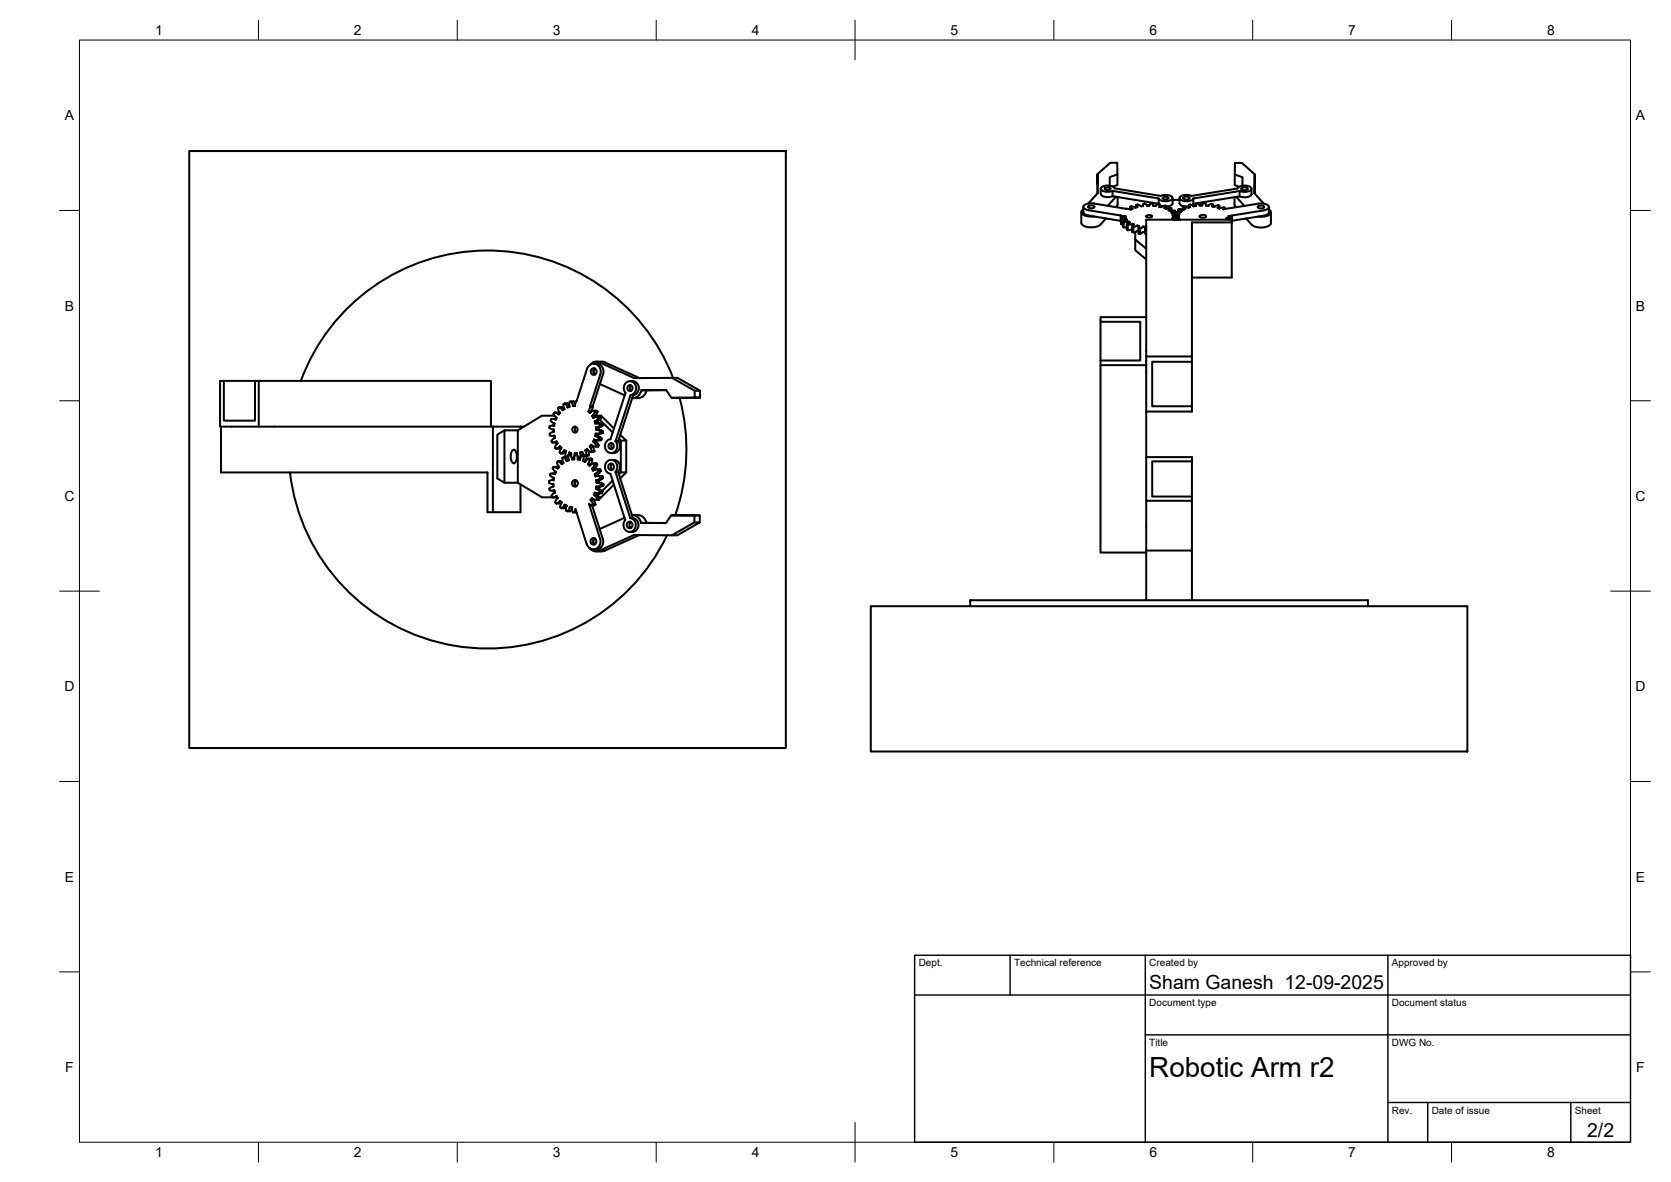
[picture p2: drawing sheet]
<svg xmlns="http://www.w3.org/2000/svg" width="420mm" height="297mm" viewBox="0 0 420 297" stroke-linecap="round" stroke-linejoin="round" font-family="sans-serif">
<!-- layer: Visible -->
<g fill="none" stroke="#000" stroke-width=".51">
<path d="M47.6 38h150v150h-150zM271.9 53.3v2.7a2.39 2.39 0 0 0 2.6 1.1l1.1-.1a3.8 3.8 0 0 0 2.5-2.1M272.1 52.9l-.2 .3a1.89 1.89 0 0 0 2.1 1.2h1.1M272.4 52l.1 1.5 .8 .6 8.5 1.4M272.4 52.6l-.3 .3M273.6 51.8l1.1-.2 .5 .4a1.08 1.08 0 0 1-1.6 0zM273.7 52.8l8.1 1.4M275.1 51.1l8 1.4M275.1 51.1l-1.6 .1a1.01 1.01 0 0 0-1 1l1.2 .6M275.9 43.8l3.3-2.9h1.7l.1 5.6-1.2 .4M276 48.6l-.1-4.8 .1 4.7-2.4 2.6M276.8 47.4v1.4"/>
<path d="M276.8 48.7a2.39 2.39 0 0 0 2.9 .6M277.9 47.2l.2-.1a.96 .96 0 0 1 1.2 .3 1.02 1.02 0 0 1-1.5 0zM279.7 48l11.6 1.9v1.3l-11.6-1.9M279.7 48v1.3M279.7 48a2.45 2.45 0 0 1-2.9-.6 2.4 2.4 0 0 1 3.1-.5l.4 .4 11.5 1.9a2.42 2.42 0 0 1 3 .6 2.4 2.4 0 0 1-3.1 .5l-.4-.4M280.6 49.5l-2.1 2.2M281 43.8l-2 .7v2.2M281 49.5v1.9M281 51.4l-.4 .7M281.8 54.2l1.2 .2M281.8 54.2v1.3M281.8 55.5h.1"/>
<path d="M281.8 54.8l.1 .2M282.4 55.6l.1 .2M282.5 57.2v-1.4l1.3-.1 .3 .2-.8 .5v1.3l.3 .1M283 54.3v.3l-1.1 .2v1.6M283.1 55.1l-1.2-.1v1.4h.5M283.2 55l.1 .3M283.2 52.4h.1M283.2 52.5l1.1 .1M283.3 57.1l-.8 .1M283.3 56.4l.3 .1M283.3 55.3l-.9 .4v1.3l.1 .2M283.6 57.9v-1.4l1.1-.3 .5 .2-.5 .6v1.3l.3 .1"/>
<path d="M284.4 52.7h.1M284.5 51.8l1 .4M284.5 51.8l-.3 .1M284.7 57.6l-1.1 .3M284.7 56.9l.3 .1M284.7 52.5l-.5-.5v.6M284.8 52.5l-.4 .1M284.8 52.4v.1M285.5 58.3v1.9l2.7 2.3M285.7 51.5l.3 .5M285.7 51.6v.5M285.9 58l-.9 .4"/>
<path d="M285.9 56.7l-.9 .4v1.3M285.9 58l.4 .1M285.9 56.7l.6 .1-.2 .3v1.6M286 52l-.5 .2M286 52v.1M286.3 57.2v1.5M286.3 58.7l.4 .1M286.3 57.4h.4M287.4 51.6v.2M287.5 51.2v.6l-.6 .1-.7-.5-.5 .1M287.5 51.2h.4l.6 .5M287.9 57.2v1.4l.2 .3"/>
<path d="M287.9 57.1l.1-.1-.6-.1-.7 .5v1.4M287.9 57.1l.2 .5v1.3M287.9 58.3h-.5l-.7 .5M288.1 58.9h.1M288.1 57.6h.1M288.3 54.2l.3-.1a.96 .96 0 0 1 1.1 .3 1.02 1.02 0 0 1-1.5 0zM288.9 51.7h-.5M289 51.6l-.2 .1M289 51.7h.1M289.4 51.1h.4M289.4 51.1l-.4 .6M289.8 51.2l.2 .5"/>
<path d="M290 51.7h.1M290 51.7l.5 .1M290 51.6v.1M290.2 51l-.4 .2M291.3 51.2l.1 .1M292.3 51.8l-.7-.2v.4M292.4 49.6l.3-.1a.96 .96 0 0 1 1.1 .3 1.02 1.02 0 0 1-1.5 0zM292.8 52.3l.4-.5v.7M292.8 52.3l.3 .2M292.8 52.3h.1M293.2 52.5h.1M293.2 51.8l-.3-.1-.9 .4-.6-.2 .2-.2a.49 .49 0 0 0-.4-.4 .49 .49 0 0 0-.5 .3l-.2 .2"/>
<path d="M293.8 52.8l.3 .2M293.8 52.8l.8-.4v.6M293.8 52.8h.1M294.2 53l1.2-.1 .2 .2M294.5 53.4l.2 .3h1.3M294.6 53.4l-.1 .1M294.6 52.3l-.3-.1-1.1 .3M294.8 49.8v1.3a1.36 1.36 0 0 1-1.6 .8M294.8 50.2h1.8M295.1 54.4h1.3M295.3 55l.1 .1M295.4 53.7v-.2l1.1 .2v.3"/>
<path d="M295.6 53.3l-.2 .1M296 53.7l.1 .2M296.1 54l-1.2 .1v.3l1.1 .1 .1 .2M296.1 54.5v.2l-1.3 .1-.1 .2 .7 .2M296.2 54.7l-.9 .3v.2M296.4 54.4v.3h-.2M296.4 54l-1.2 .1-.1 .2M296.4 52.5l1.2 .2M296.4 52.5l-.2 .1M296.6 49.8v1.3a2.03 2.03 0 0 0 2.4 .8M296.6 55.2h-1.3M296.6 55.1l.1 .1"/>
<path d="M297.1 53.1l-.9-.4v.6M297.1 53.1l-.2 .2h-1.3v-.2l-1 .3M297.4 52l.3-.1 1.1 .3 .4-.1M297.6 49.6l1.1-.2 .4 .4a1.08 1.08 0 0 1-1.6 0zM298 52.5l-.6-.5v.6M298 52.5l-.4 .2M298 52.5h.1M298.9 51.5v.7M299.3 52v.1M299.3 51.4l.8 .4M299.3 51.4l-.4 .1 .4 .5M299.6 49.2a2.46 2.46 0 0 0-3 .6 2.39 2.39 0 0 0 3.1 .5l.4-.4"/>
<path d="M300.1 49.9l11.6-1.9v1.3l-11.6 1.9zM300.1 51.2l-.3 .4M300.6 51.5v.3M300.7 51.8h-.6M301.1 51.1l.6 .6 .5-.1M301.1 51.1l-.4 .1v.6M301.2 51l1.1 .5M301.7 54.2l1.1-.2 .5 .4a1.08 1.08 0 0 1-1.7 0zM302.3 51.5l-.1 .2zM302.6 51.1l-.3 .4M302.6 51.1h.4M303 51.1l.3 .4"/>
<path d="M303.3 51.6v.1M303.3 51.5v.2M303.3 51.7h.5M304.5 51.2l-.7 .5M304.5 51.2h.4M304.8 51.8v.1M304.8 51.8l.5 .1M304.9 51.3l-.1 .5M304.9 51.5v.4M305.4 52h-.1M306.6 51.6h-.5l-.7 .4M307.7 52.1l-1.1 .3-.4-.2 .4-.5v.7"/>
<path d="M307.8 52.1l.2 .1M308 52.5v-.3l-.4 .4 8.8-1.4h1.5a.99 .99 0 0 1 1.1 1.1l-1.3 .6M308.5 54.7l-.1 .3 .9 .2M308.5 54.7l1.3-.1v1.4M309.7 55.9h-10v33.7h-11.5v-34.4h21.5v14.6h-10M309.7 56h.1M309.8 54.4v.2M310.4 49.6l.1 2 .3 .5M310.5 43.9l1.9 .6v2.2M310.9 49.5l2 2.2M311.2 47.4l-11.6 1.8M311.2 47.4a2.6 2.6 0 0 1 3.4-.2l.1 .2a2.46 2.46 0 0 1-3 .6"/>
<path d="M312.2 47.3l1.1-.2 .5 .3a1.08 1.08 0 0 1-1.7 0zM314.7 47.4v1.4a2.39 2.39 0 0 1-3 .5M315.5 48.6v-4.8l-.1 4.8 2.4 2.6M315.5 43.8l-3.2-2.9h-1.8v5.7l1.1 .3M316.3 51.9l1.1-.2 .5 .3a1.08 1.08 0 0 1-1.6 0zM317.7 52.9l-8.8 1.4 .9 .1v1.6M317.7 54.2l-7.9 1.3M319 52.6l.6 .6a1.9 1.9 0 0 1-2.2 1.3l-1.1-.1M319 52v1.4M319.1 53.4l-.5 .6-.9 .2M319.6 53.4v2.6a2.39 2.39 0 0 1-2.6 1.2l-1.1-.2-.9-.3-1.7-1.8M285.5 60.2v2.7l2.7 2.3"/>
<path d="M288.2 79.7h-11.5v1.2h10v9.7h-10v1.2M56.3 95.7h7.8M65.1 95.7h-1v10h-7.8v-10h-1v11.5h.3M148.3 91.7a2.01 2.01 0 0 1 2.5-.6l8.7 3.9h10.8l5.7 3.2M149.3 91.4h.6M149.6 92.7l-.4 .7 .4 .7M149.9 90.9l2.2 .2 8.7 3.9M150 91.4a1.98 1.98 0 0 1 1.6 2.7M150.8 96.5l6.3 2.8M151 94.1a1.82 1.82 0 0 0-1-2.5 1.82 1.82 0 0 0-2.4 1.1l-3.1 9.3M151 94.1l-2.7 8.1h.7l2.6-8.1M158.4 95.8h.7"/>
<path d="M158.5 99.3h.7l-3.8 11.6h-.6zM158.5 99.3a1.71 1.71 0 0 0 1.4-2.1 1.71 1.71 0 0 0-2.2-1.2 1.86 1.86 0 0 0-.4 2.8l-3.8 11.6a1.7 1.7 0 0 0-1.4 2.1 1.7 1.7 0 0 0 2.2 1.2 1.86 1.86 0 0 0 .5-2.8M158.7 96.9l-.3 .6 .3 .7M159.1 95.8a1.77 1.77 0 0 1 1.5 1.7 1.77 1.77 0 0 1-1.4 1.8M161.2 98.1l6.3-.1zM161.3 98.1a2.3 2.3 0 0 1-2.3 1.9M162.6 98.1a2.31 2.31 0 0 1-2.2 1.9h-1.3M167.5 98l1.3 2M169 95l5.7 3.2h1.3v1.7M169.2 95a50 50 0 0 0-47-32 50 50 0 0 0-46.5 32.7M170.9 100a50 50 0 0 1-1.1 29.5M174.7 98.2v1.7h1.3l-7.2 .1 5.9-.1"/>
<path d="M276.7 80.9v9.7M288.2 89.6v2.2M299.7 89.6v1.3h-10v11.2h10v1.3h-11.5M299.7 90.9v11.2M65.1 107.2v-11.5h58.3v11.5M72.9 118.7a50 50 0 0 0 41.5 43.6 50 50 0 0 0 53.3-27.8M123.9 107.2h-68.3v11.5h67v10h8.3v-7M126.8 108.1l-1.7 1.1v11l1.7 1.1h3.4l6.1 3.7h2.9l.7-.3M128.9 113.1l.3-.1a2.27 2.27 0 0 1 0 3.4 2.36 2.36 0 0 1-.3-3.3zM130.2 108.1h-3.4v13.2M130.9 107.2h-7v21.5M130.9 107.2h.8"/>
<path d="M130.9 107.2v.5M138.1 107.5l.5 .4h.6v.6M138.2 107.1l-.1 .4M138.2 109l.1 .4M138.2 109.4l1.2 .1M138.3 119.4l1 .7-.1 .5h-.3M138.9 119h.7M139 105.3h.8M139 109.6h.4M139 106.9h.3M139.2 117.3a.7 .7 0 0 0 .2 1l.4 .3M139.2 108.5l-1 .5"/>
<path d="M139.3 107l-1.1 .2M139.4 109.5l.1 .5M139.4 103.7l-.2 .3 .7 1M139.4 104.5h-3.1l-6.1 3.6v13.2M139.5 110.1l-.4 .2a.51 .51 0 0 0-.4 .7 .51 .51 0 0 0 .9 .1l.3-.2M139.5 112.4l.3 .3M139.8 118.7l-.3 .4-.5-.1a.57 .57 0 0 0-.7 .4M139.9 110.9l.3 .5-.7 1M139.9 104.9v.1M140 105l-.3 .5-.3-.2a.5 .5 0 0 0-.8 .2 .5 .5 0 0 0 .3 .7l.5 .2-.1 .6M140 116.2l.6 1.1M140.1 111.2h-1.1"/>
<path d="M140.3 102.6l.5 1.2-.4 .3-1-.4 1.3 .2M140.3 115.9l-.3 .3M140.5 117.5l-1.4-.2 1.1 .5M140.6 102.3l-.3 .3M140.6 117.3l-.4 .4M140.7 112.2l-1 .5h.7l.7-.2M140.7 112.2l.5 .3-.5 1.2 .3 .3M141.4 115l.3 1.4M141.7 116.3l-.7-.4h-.7l.9 .7M141.7 116.4l-.5 .2M141.7 114.9l-.3 .2M141.9 113.1l-.9 .9h.7l.6-.5"/>
<path d="M141.9 113.1l.4 .3-.1 1.1 .3 .3M142 101.4l-.3 .1 .2 1.3-.7-.5h-.7l1 .8 .4-.3M142.9 115.4l-.5-.5h-.7l.8 .9M143 115.7l-.5 .1M143 115.6l-.1 .1M143.1 113.8l-.6 1h.4M143.1 113.7l.5 .1M143.4 114.3l-.4 .2v1.1M143.6 114.3h.1M143.6 114.3h-.3l.5 .9a.35 .35 0 0 0 .6 .2M143.6 100.9h-.3l-.2 .9a.33 .33 0 0 1-.2 .5 .33 .33 0 0 1-.4-.3l-.5-.6h.7l.4 .5M143.6 113.9l.2 1.1 .4 .1"/>
<path d="M144.4 115.1v.3M144.6 101.5l-.3-.6h-.7l.5 1.1h.4M144.7 114.2h.4M144.9 107.3l-.4 .7 .4 .6M144.9 100.8h.1M145 113.9l.1 .3M145.1 113.9h-.6l-.4 1.3h.3M145.1 114.2l.2 1.3M145.1 114.2h-.4l-.3 .9M145.1 114.2l.4 .9h.4M145.3 115.5h.5M145.8 115l-.3 .1"/>
<path d="M145.9 113.7l-.1 1.3h.2M145.9 113.7l.5-.2 .7 1.1 1-.2M146.4 114.5l.3 .1M146.6 114.1v.4M147 114.5h-.6l-.6 1M147.2 113.2l.2 1.2h.7M147.4 114.6h.1M147.4 114.6l-.1 1.1M147.4 114.6h-.7l-.1 1.2M147.4 114.4l-.3 .2M147.6 112.9l.9 .7h.7l.3-.3M147.6 112.8l-.4 .4"/>
<path d="M147.8 113.2l.3 1.2M147.8 113.2h.1M147.9 116.7l.4 .3 1-.6h.6l.3 .3M148 115.2l.3 .2M148.3 103.8h.1M148.3 112.2l.5 1.2h.7M148.3 102.2h.1M148.5 116.7h.1M148.8 113.3l-.2 .3M148.9 117.8l.2 .5 .7-.3h1.1M148.9 115.5l-.4 1.2M148.9 115.5h-.7l-.3 1.2"/>
<path d="M148.9 104.5l.2 .5M148.9 115.4l-.3-.2h-.7l-.7 .7a.33 .33 0 0 1-.3 .1 .33 .33 0 0 1-.3-.2M149 112.2l.5 1.2M149 102.2h.1M149 102.2l-.3 1.3M149 102.2h-.6l-.5 1.2 .4 .4M149 112.1v.1M149.3 116.4l.2 .3M149.4 103.2l.2 .3M149.5 117.8l.2 .2M149.7 109.6l.9 .6h.7M149.7 104.8l-.1-.3 .5 .3h.9h-1.3l-.5 .2"/>
<path d="M149.7 106.5h1.8M149.8 119.7h1.8M149.8 109l-.1 .6M149.8 104.5h1.4l3.2 3.2M149.8 109h.1M149.8 107.5l.1 .5M149.9 108l1 .4h.7M149.9 107.4h-.1M149.9 111.9l-.2 .4M150 110.6l-.2 .4 .8 .9M150 103.2l-1 .1-.6 .5M150 103.2l.2 .3"/>
<path d="M150.1 106.4l1.4 .1M150.2 116.7l-.7 1.1M150.2 116.7h-.7l-.6 1.1M150.2 119.6l1.4 .1M150.2 118h.7M150.2 103.5l-.6 1M150.2 103.5h-.6l-.7 1M150.3 118l.2 .3M150.3 104.8l.2 .3M150.4 109v.5l.9 .7M150.5 107.4v.6l1.1 .4M150.6 111.9l-.2 .4h-.7l-1.1-.5-.3 .4"/>
<path d="M150.7 110.2l-.2 .4M150.8 105.5l3.3 3.2M150.9 106.5v.4M150.9 119.7l.1 .4M150.9 118l.2 .3M151 104.8l.1 .3M151 108.4l-.1 .4M151.1 118.3l-.9 .8 .2 .5M151.1 118.3h-.7l-.9 .9 .3 .5M151.1 105.1l-.9 .8 .1 .5M151.1 105.1h-.7l-.9 .8 .2 .6M151.2 110.6h-1.1"/>
<path d="M151.2 110.6h-1.4a.36 .36 0 0 0-.6 0 .36 .36 0 0 0 .2 .6l.5 .7h.7M151.3 110.2l-.1 .4M151.5 106.5l.1 .4M151.6 106.9l-1.1 .5M151.6 106.9h-.7l-1 .5M151.6 119.7v.4M151.6 108.8l-1.5 .2M151.6 108.8l-1.8 .2M151.6 108.4v.4M153.5 119.1l3.7 11.6a1.63 1.63 0 0 0 .1 2.5 1.63 1.63 0 0 0 2.4-.6 1.78 1.78 0 0 0-1.2-2.4M153.6 115.6a1.8 1.8 0 0 1 2.1 .8 1.8 1.8 0 0 1-.3 2.2M154 116.6l-.4 .7 .4 .7"/>
<path d="M154 111.4l-.3 .7 .3 .6M154.8 118.6a1.63 1.63 0 0 0-.1-2.6 1.63 1.63 0 0 0-2.5 .6 1.78 1.78 0 0 0 1.3 2.5M155.4 110.9a1.83 1.83 0 0 1 .2 2.1 1.83 1.83 0 0 1-2 .9M155.6 110.3l.5 .4v8l-.5 .5M156 109.2l1.5 1.5M156.1 118.7h1.4M156.1 110.7h1.4M157.5 110.7v8l-1.5 1.5M288.2 114.9h11.5v1h-10v8.9h10v1h-11.5M299.7 115.9v8.9M138 121.3l.9 .4M138.1 122.8l.1 .4"/>
<path d="M138.2 123.2h1.1M138.9 121.7h.3l-.1 .6M138.9 123.3h.5M138.9 121.7h.2M139.1 122.3l-1 .5M139.1 120.7h-.5a.57 .57 0 0 0-.6 .6M139.2 120.6v.1M139.3 123.2l.1 .1M139.4 123.3l.1 .5M139.5 123.8l-.4 .3a.6 .6 0 0 0-.2 .9l1.2-.1M139.6 126.2l.2 .3M139.8 125h.3"/>
<path d="M139.9 124.7h.1M140 124.7l.2 .5M140.2 125.2l-.6 1M141.2 126.2l-.6 .3h-.8l.9-.4a.35 .35 0 0 1 .3-.1 .35 .35 0 0 1 .2 .3l-.2 .5a.66 .66 0 0 0 .2 .9M142 126.8l-.9 .9h.7l.6-.5M142 126.8l.5 .3-.2 .5a.65 .65 0 0 0 .4 .9M143.3 127.4l-.6 1.1h.7l.4-.6M143.4 127.4l.4 .1M143.8 127.5h.1M143.8 127.5l.2 1.3M144 128.8h.4M144.9 120.8l-.4 .7 .4 .7"/>
<path d="M145 128.8h-.6l.3-.9 2.8 8.8a1.82 1.82 0 0 0 2.4 1.2 1.82 1.82 0 0 0 1-2.5M148.2 137.7a2.07 2.07 0 0 0 2.5 .7M148.5 125.6l.6 1.2h.6M148.8 125.2l-.3 .4M148.9 125.2l.9 .4h.8l.2-.3M148.9 125.2h-.1M148.9 127l2.7 8.4a1.98 1.98 0 0 1-1.7 2.7M149.1 126.8l-.3 .2M149.2 138.1h.7M149.3 125.5l-.1 .1 .5 1.2M149.3 124.3l.8 1h.7M149.5 123.8l-.2 .5"/>
<path d="M149.6 135.3l-.4 .8 .4 .7M149.6 123.8l1.8 .1M149.6 123.8h-.1M149.7 126.8l-.2 .2h-.7l-.7-.4 2.8 8.8M149.8 122.8l1 .7h.7M149.9 120.7l.1 .5M149.9 122.3h.3M149.9 121.2l1.1 .1 .7 .4M150 122.3l-.2 .5M150.1 125.3l-.2 .3M150.2 122.3l1.5-.2-.7 .2zM150.2 121.3l.9 .4h.6"/>
<path d="M150.6 122.3h.1M150.6 122.3l-.1 .6 1 .6M150.6 120.7v.6M150.6 120.7h.1M150.8 123.5l-.1 .4M150.8 124l-.5 .5M150.9 124h-.8l-.1 .3 .8 1M151.1 121.6v.4M151.4 123.9l-.5 .1M151.5 123.5l-.1 .4M151.6 120.1l-1 .6M151.6 120.1h-.6l-1.1 .6"/>
<path d="M151.7 121.6v.4M152.1 138.4l-2.2 .2M154 120.8l-2.6 2.6M154.4 121.8l-3.2 3.2h-.6M157 130.1l-6.2 2.9M158.5 130.2l-3.8-11.6h.7l3.7 11.6M158.5 130.2h.6M158.7 131.2l-.4 .7 .4 .8M158.9 129.4a2.3 2.3 0 0 1 2.3 2M159 129.4a2.67 2.67 0 0 1 3.5 2M159.1 130.2a1.8 1.8 0 0 1 1.4 2.2 1.8 1.8 0 0 1-2.2 1.3M160.7 134.5l-8.6 3.9"/>
<path d="M161.2 131.4l6.2 .1zM168.8 129.5l-1.4 2M168.9 134.5l5.7-3.2h1.3l-5.6 3.2h-10.9l-8.7 3.9M174.6 131.3v-1.8h1.4l-.1 1.8M174.6 129.5h-5.8h7.2M288.2 138.9h-11.5v-47.1h11.5v59M288.2 138.4h11.5v12.4M299.7 125.8v12.6M218.9 152.3h150.1v36.6h-150.1zM243.9 152.3v-1.5h100.1v1.5"/>
<circle cx="149.3" cy="93.4" r=".78"/>
<circle cx="158.4" cy="97.5" r=".72"/>
<circle cx="144.6" cy="107.9" r=".72"/>
<circle cx="153.7" cy="117.3" r=".78"/>
<circle cx="153.7" cy="112.1" r=".72"/>
<circle cx="144.6" cy="121.4" r=".78"/>
<circle cx="149.2" cy="136" r=".78"/>
<circle cx="158.3" cy="131.9" r=".78"/>
</g>
<!-- layer: BORDER -->
<g fill="none" stroke="#000" stroke-width=".25">
<path d="M20 10.1h390v276.9h-390zM65 5.1v5M115 5.1v5M165 5.1v5M215 5.1v10M265 5.1v5M315 5.1v5M365 5.1v5M15 52.9h5M410 52.9h5M15 100.7h5M410 100.7h5"/>
<path d="M15 148.6h10M405 148.6h10M15 196.4h5M410 196.4h5M15 244.2h5M410 244.2h5M65 287v5M115 287v5M165 287v5M215 282.1v9.9M265 287v5M315 287v5"/>
<path d="M365 287v5"/>
</g>
<!-- layer: TITLEBLOCK -->
<path d="M230 240.1h180v46.9h-180zM230 250h180M254 240.1v9.9M288 240.1v46.9M349 240.1v46.9M288 260.1h122M349 277.1h61M359 277.1v9.9M395 277.1v9.9" fill="none" stroke="#000" stroke-width=".36"/>
<text font-size="7" x="289" y="270.6">Robotic Arm r2</text>
<g font-size="4.9">
<text x="289" y="248.5">Sham Ganesh 12-09-2025</text>
<text x="399.1" y="285.7">2/2</text>
</g>
<g font-size="3.5">
<text x="39" y="8.8">1</text>
<text x="89" y="8.8">2</text>
<text x="139" y="8.8">3</text>
<text x="189" y="8.8">4</text>
<text x="239" y="8.8">5</text>
<text x="289" y="8.8">6</text>
<text x="339" y="8.8">7</text>
<text x="389" y="8.8">8</text>
<text x="16.3" y="30.2">A</text>
<text x="411.3" y="30.2">A</text>
<text x="16.3" y="78">B</text>
<text x="411.3" y="78">B</text>
<text x="16.2" y="125.9">C</text>
<text x="411.2" y="125.9">C</text>
<text x="16.2" y="173.7">D</text>
<text x="411.2" y="173.7">D</text>
<text x="16.3" y="221.6">E</text>
<text x="411.3" y="221.6">E</text>
<text x="16.4" y="269.4">F</text>
<text x="411.4" y="269.4">F</text>
<text x="39" y="290.8">1</text>
<text x="89" y="290.8">2</text>
<text x="139" y="290.8">3</text>
<text x="189" y="290.8">4</text>
<text x="239" y="290.8">5</text>
<text x="289" y="290.8">6</text>
<text x="339" y="290.8">7</text>
<text x="389" y="290.8">8</text>
</g>
<g font-size="2.5">
<text x="231" y="242.9">Dept.</text>
<text x="255" y="242.9">Technical reference</text>
<text x="289" y="242.9">Created by</text>
<text x="350" y="242.9">Approved by</text>
<text x="289" y="252.8">Document type</text>
<text x="350" y="252.8">Document status</text>
<text x="289" y="262.9">Title</text>
<text x="350" y="262.9">DWG No.</text>
<text x="350" y="279.9">Rev.</text>
<text x="360" y="279.9">Date of issue</text>
<text x="396" y="279.9">Sheet</text>
</g>
</svg>
